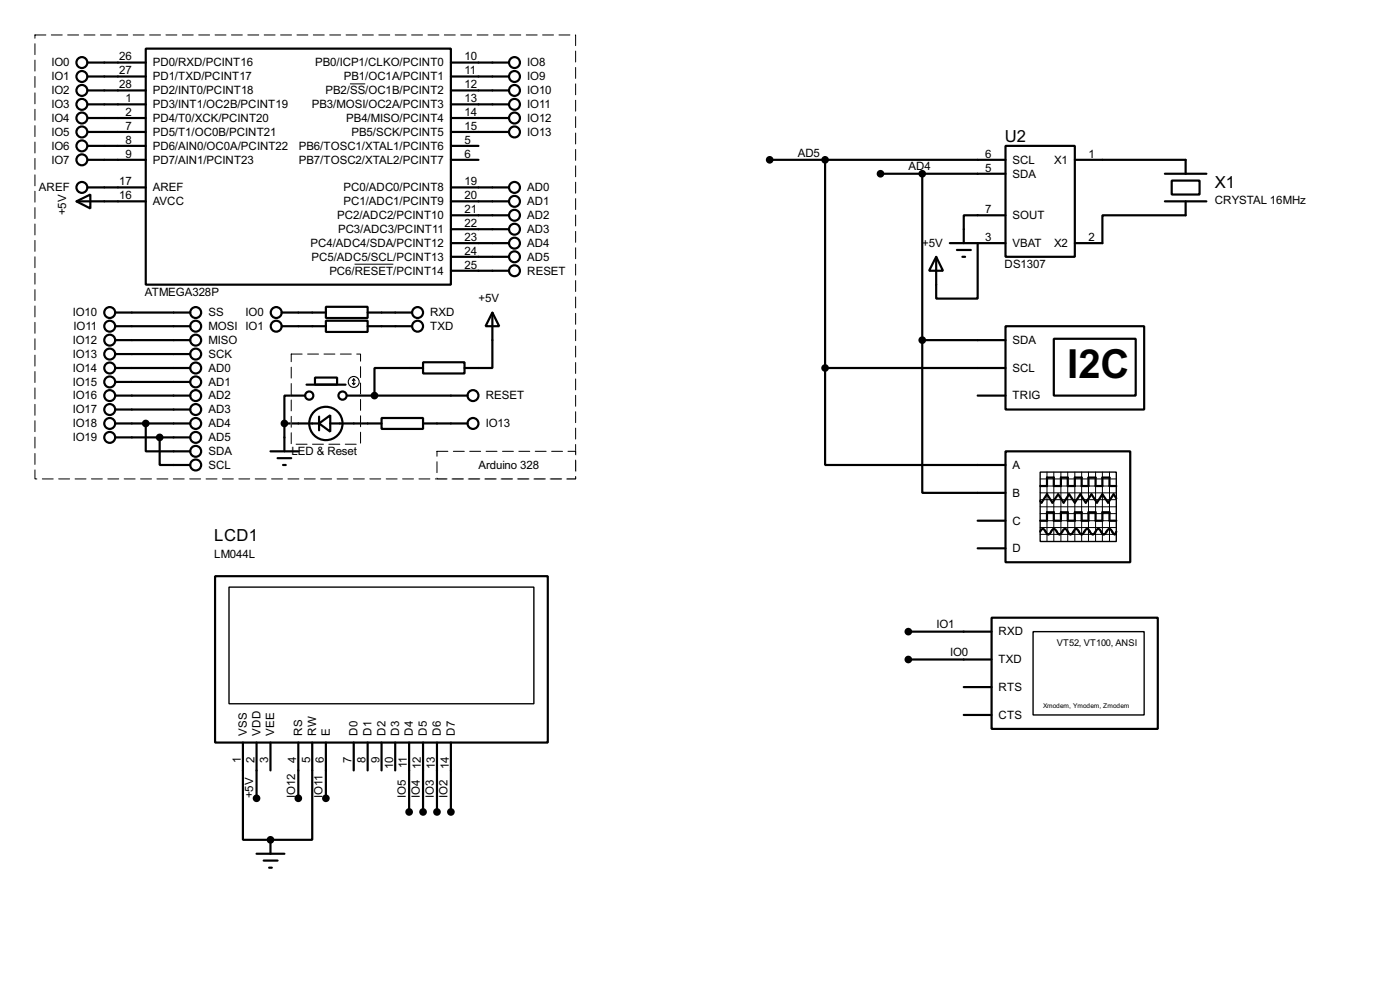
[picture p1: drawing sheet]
<svg xmlns="http://www.w3.org/2000/svg" width="256mm" height="180mm" viewBox="0 0 256 180" stroke-linecap="round" stroke-linejoin="round" font-family="sans-serif">
<g fill="none" stroke="#000" stroke-width=".4">
<path d="M16.1 19.1h10.6M16.1 16.6h10.6M16.1 14h10.6M16.1 11.5h10.6M26.7 8.9h55.9v43.2h-55.9zM82.6 19.1h10.7M82.6 16.6h10.7M82.6 14h10.7M82.6 11.5h10.7M14 36.9l2.6-1.3v2.6zM14 36.9h12.7M16.1 29.3h10.6"/>
<path d="M16.1 26.7h10.6M16.1 24.2h10.6M16.1 21.6h10.6M16.1 34.3h10.6M82.6 29.3h5.1M82.6 26.7h5.1M82.6 24.2h10.7M82.6 21.6h10.7M82.6 34.3h10.7M82.6 36.9h10.7M82.6 39.4h10.7M141 29.3h43.2"/>
<path d="M151.2 29.3v38.1M161.3 31.8h22.9M169 31.8v30.5M184.2 26.7h12.7v20.3h-12.7zM184.2 39.4h-7.6v5.1M196.9 29.3h20.3v2.5M213.4 36.9h7.6M213.4 31.8h7.6M214.7 33.1h5.1v2.5h-5.1zM217.2 36.9v2.5h-15.2v5.1h-5.1M21.1 57.2h13.8M21.1 59.7h13.8"/>
<path d="M51.6 57.2h8.1M51.6 59.7h8.1M59.7 56.2h7.7v2h-7.7zM59.7 58.7h7.7v2.1h-7.7zM67.4 57.2h8.1M67.4 59.7h8.1M82.6 42h10.7M82.6 44.5h10.7M82.6 47h10.7M82.6 49.6h10.7M90.2 57.2l1.3 2.5h-2.5zM90.2 57.2v10.2h-5.1"/>
<path d="M171.5 47l1.3 2.6h-2.6zM174 44.5h10.2M175.3 45.8h2.6M176.3 47h.5M179.1 44.5v10.2h-7.6v-7.7M184.2 59.7h25.4v15.3h-25.4zM21.1 77.5h13.8M21.1 62.3h13.8M21.1 64.8h13.8M21.1 72.4h13.8M21.1 67.4h13.8M21.1 69.9h13.8"/>
<path d="M21.1 75h13.8M26.7 77.5v5.1h8.2M52.1 77.5h6.4M52.1 77.5v5.1M55.9 72.4h-3.8v5.1M56.2 70.4h7.1M57.7 69.1h4.1v1.3h-4.1zM58.5 77.5l2-1.5v3zM58.5 76.3v2.5M60.5 77.5h9.4M63.6 72.4h22.1M69.9 76.5h7.6v2h-7.6z"/>
<path d="M77.5 66.3h7.6v2.1h-7.6zM77.5 67.4h-8.9v5M77.5 77.5h8.2M151.2 67.4v17.7h33M151.2 67.4h33M169 62.3v27.9h15.2M169 62.3h15.2M179.1 72.4h5.1M193.1 62h15v10.4h-15zM21.1 80.1h13.8M29.3 80.1v5h5.6M49.6 82.6h5.1"/>
<path d="M50.9 83.9h2.5M51.9 85.1h.5M179.1 95.3h5.1M184.2 82.6h22.9v20.3h-22.9zM190.6 97.3l.2-.4 .3-.1 .2 .1 .5 .8 .3 .1 .2-.1 .5-.8a.6 .6 0 0 1 .9 .5l.4 .4 .2-.1 .5-.8 .3-.1 .3 .1 .5 .8a.6 .6 0 0 0 .8-.5l.5-.4 .2 .1 .5 .8 .3 .1 .2-.1 .5-.8 .3-.1 .2 .1 .3 .4a.54 .54 0 0 0 .7 .4l.5-.8 .3-.1 .3 .1 .5 .8 .2 .1 .3-.1 .2-.4a.54 .54 0 0 1 .8-.4l.5 .8 .3 .1 .2-.5M190.6 89h1.2v-1.6h1.3v1.6h1.3v-1.6h1.2v1.6h1.3v-1.6h1.3v1.6h1.2v-1.6h1.3v1.6h1.3v-1.6h1.3v1.6h1.2M190.6 95.3h1.2v-1.5h1.3v1.5h1.3v-1.5h1.2v1.5h1.3v-1.5h1.3v1.5h1.2v-1.5h1.3v1.5h1.3v-1.5h1.3v1.5h1.2M204.5 91.2l-.5-.7-1 1.5-1-1.5-1 1.5-1-1.5-1.1 1.5-1-1.5-1 1.5-1-1.5-1 1.5-1-1.5-1.1 1.5-1-1.5-1 1.5-.2-.3M39.4 105.5h61v30.4h-61zM166.4 115.6h15.3M179.1 100.4h5.1M181.7 113.1h30.4v20.3h-30.4z"/>
<path d="M44.5 135.9v17.8h5.1M47 135.9v10.2M49.6 135.9v5.1M54.7 135.9v10.2M57.2 135.9v17.8h-7.6M59.7 135.9v10.2M64.8 135.9v5.1M67.4 135.9v5.1M69.9 135.9v5.1M72.4 135.9v5.1M75 135.9v12.7M77.5 135.9v12.7"/>
<path d="M80.1 135.9v12.7M82.6 135.9v12.7M166.4 120.7h15.3M176.6 125.8h5.1M176.6 130.9h5.1M47 156.3h5.1M48.3 157.5h2.6M49.3 158.8h.5M49.6 153.7v2.6"/>
<circle cx="15" cy="11.5" r="1"/>
<circle cx="15" cy="19.1" r="1"/>
<circle cx="15" cy="14" r="1"/>
<circle cx="15" cy="16.6" r="1"/>
<circle cx="94.2" cy="11.5" r="1"/>
<circle cx="94.2" cy="14" r="1"/>
<circle cx="94.2" cy="19.1" r="1"/>
<circle cx="94.2" cy="16.6" r="1"/>
<circle cx="15" cy="29.3" r="1"/>
<circle cx="15" cy="34.3" r="1"/>
<circle cx="15" cy="26.7" r="1"/>
<circle cx="15" cy="24.2" r="1"/>
<circle cx="15" cy="21.6" r="1"/>
<circle cx="94.2" cy="34.3" r="1"/>
<circle cx="94.2" cy="36.9" r="1"/>
<circle cx="94.2" cy="39.4" r="1"/>
<circle cx="94.2" cy="24.2" r="1"/>
<circle cx="94.2" cy="21.6" r="1"/>
<circle cx="20.1" cy="57.2" r="1"/>
<circle cx="20.1" cy="59.7" r="1"/>
<circle cx="35.8" cy="57.2" r="1"/>
<circle cx="35.8" cy="59.7" r="1"/>
<circle cx="50.6" cy="57.2" r="1"/>
<circle cx="50.6" cy="59.7" r="1"/>
<circle cx="76.5" cy="57.2" r="1"/>
<circle cx="76.5" cy="59.7" r="1"/>
<circle cx="94.2" cy="44.5" r="1"/>
<circle cx="94.2" cy="49.6" r="1"/>
<circle cx="94.2" cy="47" r="1"/>
<circle cx="94.2" cy="42" r="1"/>
<circle cx="20.1" cy="62.3" r="1"/>
<circle cx="20.1" cy="67.4" r="1"/>
<circle cx="20.1" cy="64.8" r="1"/>
<circle cx="20.1" cy="69.9" r="1"/>
<circle cx="20.1" cy="75" r="1"/>
<circle cx="20.1" cy="72.4" r="1"/>
<circle cx="20.1" cy="77.5" r="1"/>
<circle cx="35.8" cy="72.4" r="1"/>
<circle cx="35.8" cy="67.4" r="1"/>
<circle cx="35.8" cy="75" r="1"/>
<circle cx="35.8" cy="62.3" r="1"/>
<circle cx="35.8" cy="64.8" r="1"/>
<circle cx="35.8" cy="69.9" r="1"/>
<circle cx="35.8" cy="77.5" r="1"/>
<circle cx="56.6" cy="72.4" r=".75"/>
<circle cx="59.7" cy="77.5" r="3.1"/>
<circle cx="62.7" cy="72.4" r=".75"/>
<circle cx="86.6" cy="72.4" r="1"/>
<circle cx="86.6" cy="77.5" r="1"/>
<circle cx="20.1" cy="80.1" r="1"/>
<circle cx="35.8" cy="82.6" r="1"/>
<circle cx="35.8" cy="85.1" r="1"/>
<circle cx="35.8" cy="80.1" r="1"/>
</g>
<circle cx="49.6" cy="153.7" r=".2" fill="#000"/>
<g fill="none" stroke="#000" stroke-width=".18">
<path d="M64.1 15.4h2.8M65 48.4h7.1M190.6 90.2h13.9M190.6 87.7h13.9M190.6 89h13.9M190.6 91.5h13.9M190.6 94h13.9M190.6 95.3h13.9M190.6 96.6h13.9M190.6 97.8h13.9M190.6 92.8h13.9M191.8 86.4v12.7"/>
<path d="M193.1 86.4v12.7M194.4 86.4v12.7M195.6 86.4v12.7M196.9 86.4v12.7M198.2 86.4v12.7M199.4 86.4v12.7M200.7 86.4v12.7M202 86.4v12.7M203.3 86.4v12.7"/>
</g>
<path d="M6.4 6.4h99.1v81.3h-99.1zM53.4 64.8h12.7v16.5h-12.7zM80.1 82.6h25.4v5.1h-25.4z" fill="none" stroke="#fff" stroke-width=".18"/>
<path d="M6.4 6.4h99.1v81.3h-99.1zM53.4 64.8h12.7v16.5h-12.7zM80.1 82.6h25.4v5.1h-25.4z" fill="none" stroke="#000" stroke-width=".18" stroke-dasharray="2 1"/>
<g fill="none" stroke="#000" stroke-width=".2">
<path d="M64.6 70.2l.2 .2M64.8 69.4v1M64.8 69.4l-.2 .3M64.8 69.4l.3 .3M65.1 70.2l-.3 .2"/>
<circle cx="64.8" cy="69.9" r="1"/>
</g>
<g fill="#000" stroke="#000" stroke-width=".4">
<circle cx="141" cy="29.3" r=".5"/>
<circle cx="151.1" cy="29.3" r=".5"/>
<circle cx="161.3" cy="31.8" r=".5"/>
<circle cx="168.9" cy="31.8" r=".5"/>
<circle cx="26.7" cy="77.5" r=".5"/>
<circle cx="52.1" cy="77.5" r=".5"/>
<circle cx="68.6" cy="72.4" r=".5"/>
<circle cx="151.1" cy="67.4" r=".5"/>
<circle cx="168.9" cy="62.3" r=".5"/>
<circle cx="29.2" cy="80.1" r=".5"/>
<circle cx="166.4" cy="115.6" r=".5"/>
<circle cx="166.4" cy="120.7" r=".5"/>
<circle cx="47" cy="146.1" r=".5"/>
<circle cx="49.5" cy="153.7" r=".5"/>
<circle cx="54.6" cy="146.1" r=".5"/>
<circle cx="59.7" cy="146.1" r=".5"/>
<circle cx="74.9" cy="148.6" r=".5"/>
<circle cx="77.5" cy="148.6" r=".5"/>
<circle cx="80" cy="148.6" r=".5"/>
<circle cx="82.6" cy="148.6" r=".5"/>
</g>
<path d="M190.6 86.4h13.9v12.7h-13.9zM42 107.5h55.8v21.3h-55.8zM189.3 115.6h20.3v15.3h-20.3z" fill="none" stroke="#000" stroke-width=".25"/>
<text font-size="8.2" x="195.5" y="69.1">I2C</text>
<g font-size="3.4">
<text x="184.1" y="25.9">U2</text>
<text x="222.6" y="34.4">X1</text>
<text x="39.3" y="99.1">LCD1</text>
</g>
<g font-size="2.4">
<text x="21.9" y="11.1">26</text>
<text x="85.1" y="11.1">10</text>
<text x="9.4" y="17.3">IO2</text>
<text x="9.4" y="14.7">IO1</text>
<text x="9.4" y="12.2">IO0</text>
<text x="21.9" y="16.2">28</text>
<text x="21.9" y="13.6">27</text>
<text x="28" y="17.3">PD2/INT0/PCINT18</text>
<text x="28" y="14.7">PD1/TXD/PCINT17</text>
<text x="28" y="12.2">PD0/RXD/PCINT16</text>
<text x="57.7" y="12.2">PB0/ICP1/CLKO/PCINT0</text>
<text x="59.6" y="17.3">PB2/SS/OC1B/PCINT2</text>
<text x="63" y="14.7">PB1/OC1A/PCINT1</text>
<text x="85.1" y="13.6">11</text>
<text x="85.1" y="16.2">12</text>
<text x="96.6" y="12.2">IO8</text>
<text x="96.6" y="14.7">IO9</text>
<text x="96.6" y="17.3">IO10</text>
<text x="9.4" y="22.3">IO4</text>
<text x="9.4" y="19.8">IO3</text>
<text x="23" y="23.8">7</text>
<text x="23" y="21.2">2</text>
<text x="23" y="18.7">1</text>
<text x="28" y="22.3">PD4/T0/XCK/PCINT20</text>
<text x="28" y="19.8">PD3/INT1/OC2B/PCINT19</text>
<text x="57.1" y="19.8">PB3/MOSI/OC2A/PCINT3</text>
<text x="63.4" y="22.3">PB4/MISO/PCINT4</text>
<text x="85.1" y="18.7">13</text>
<text x="85.1" y="21.2">14</text>
<text x="85.1" y="23.8">15</text>
<text x="96.6" y="19.8">IO11</text>
<text x="96.6" y="22.3">IO12</text>
<text x="9.4" y="30">IO7</text>
<text x="9.4" y="27.4">IO6</text>
<text x="9.4" y="24.9">IO5</text>
<text x="23" y="26.3">8</text>
<text x="23" y="28.9">9</text>
<text x="28" y="27.4">PD6/AIN0/OC0A/PCINT22</text>
<text x="28" y="24.9">PD5/T1/OC0B/PCINT21</text>
<text x="28" y="30">PD7/AIN1/PCINT23</text>
<text x="54.7" y="30">PB7/TOSC2/XTAL2/PCINT7</text>
<text x="54.7" y="27.4">PB6/TOSC1/XTAL1/PCINT6</text>
<text x="64.4" y="24.9">PB5/SCK/PCINT5</text>
<text x="85.1" y="28.9">6</text>
<text x="85.1" y="26.3">5</text>
<text x="96.6" y="24.9">IO13</text>
<text x="146.1" y="28.6">AD5</text>
<text x="180.5" y="28.9">6</text>
<text x="185.5" y="30">SCL</text>
<text x="193.1" y="30">X1</text>
<text x="199.4" y="28.9">1</text>
<text x="7.1" y="35">AREF</text>
<text x="21.9" y="33.9">17</text>
<text x="28" y="35">AREF</text>
<text x="62.9" y="35">PC0/ADC0/PCINT8</text>
<text x="85.1" y="33.9">19</text>
<text x="96.6" y="35">AD0</text>
<text x="166.4" y="31.2">AD4</text>
<text x="180.5" y="31.4">5</text>
<text x="185.5" y="32.5">SDA</text>
<text x="12.2" y="39.4" transform="rotate(-90 12.2 39.4)">+5V</text>
<text x="21.9" y="36.5">16</text>
<text x="28" y="37.6">AVCC</text>
<text x="61.8" y="40.1">PC2/ADC2/PCINT10</text>
<text x="62.9" y="37.6">PC1/ADC1/PCINT9</text>
<text x="85.1" y="41.6">22</text>
<text x="85.1" y="39">21</text>
<text x="85.1" y="36.5">20</text>
<text x="96.6" y="37.6">AD1</text>
<text x="96.6" y="40.1">AD2</text>
<text x="180.5" y="39">7</text>
<text x="185.5" y="40.1">SOUT</text>
<text x="222.5" y="37.3">CRYSTAL 16MHz</text>
<text x="56.9" y="45.2">PC4/ADC4/SDA/PCINT12</text>
<text x="57.1" y="47.7">PC5/ADC5/SCL/PCINT13</text>
<text x="61.9" y="42.7">PC3/ADC3/PCINT11</text>
<text x="85.1" y="46.6">24</text>
<text x="85.1" y="44.1">23</text>
<text x="96.6" y="42.7">AD3</text>
<text x="96.6" y="45.2">AD4</text>
<text x="96.6" y="47.7">AD5</text>
<text x="169" y="45.2">+5V</text>
<text x="180.5" y="44.1">3</text>
<text x="185.5" y="45.2">VBAT</text>
<text x="193.1" y="45.2">X2</text>
<text x="199.4" y="44.1">2</text>
<text x="60.3" y="50.3">PC6/RESET/PCINT14</text>
<text x="85.1" y="49.2">25</text>
<text x="96.6" y="50.3">RESET</text>
<text x="184" y="49.1">DS1307</text>
<text x="13.3" y="57.9">IO10</text>
<text x="26.5" y="54.2">ATMEGA328P</text>
<text x="38.2" y="57.9">SS</text>
<text x="45" y="57.9">IO0</text>
<text x="78.8" y="57.9">RXD</text>
<text x="87.7" y="55.4">+5V</text>
<text x="13.3" y="63">IO12</text>
<text x="13.3" y="65.5">IO13</text>
<text x="13.5" y="60.4">IO11</text>
<text x="38.2" y="60.4">MOSI IO1</text>
<text x="38.2" y="63">MISO</text>
<text x="38.2" y="65.5">SCK</text>
<text x="78.8" y="60.4">TXD</text>
<text x="185.5" y="63">SDA</text>
<text x="13.3" y="68.1">IO14</text>
<text x="13.3" y="70.6">IO15</text>
<text x="38.2" y="68.1">AD0</text>
<text x="38.2" y="70.6">AD1</text>
<text x="185.5" y="68.1">SCL</text>
<text x="13.3" y="73.1">IO16</text>
<text x="13.3" y="75.7">IO17</text>
<text x="38.2" y="73.1">AD2</text>
<text x="38.2" y="75.7">AD3</text>
<text x="89" y="73.1">RESET</text>
<text x="185.5" y="73.1">TRIG</text>
<text x="13.3" y="78.2">IO18</text>
<text x="13.3" y="80.8">IO19</text>
<text x="38.2" y="78.2">AD4</text>
<text x="38.2" y="80.8">AD5</text>
<text x="38.2" y="83.3">SDA</text>
<text x="53.4" y="83.2">LED &amp; Reset</text>
<text x="89" y="78.2">IO13</text>
<text x="38.2" y="85.8">SCL</text>
<text x="87.7" y="85.7">Arduino 328</text>
<text x="185.5" y="85.8">A</text>
<text x="185.5" y="90.9">B</text>
<text x="185.5" y="96">C</text>
<text x="185.5" y="101.1">D</text>
<text x="39.2" y="102.1">LM044L</text>
<text x="171.5" y="115">IO1</text>
<text x="182.9" y="116.3">RXD</text>
<text x="174" y="120.1">IO0</text>
<text x="182.9" y="121.4">TXD</text>
<text x="182.9" y="126.5">RTS</text>
<text x="182.9" y="131.6">CTS</text>
<text x="45.2" y="134.6" transform="rotate(-90 45.2 134.6)">VSS</text>
<text x="47.7" y="134.6" transform="rotate(-90 47.7 134.6)">VDD</text>
<text x="50.3" y="134.6" transform="rotate(-90 50.3 134.6)">VEE</text>
<text x="55.4" y="134.6" transform="rotate(-90 55.4 134.6)">RS</text>
<text x="57.9" y="134.6" transform="rotate(-90 57.9 134.6)">RW</text>
<text x="60.4" y="134.6" transform="rotate(-90 60.4 134.6)">E</text>
<text x="65.5" y="134.6" transform="rotate(-90 65.5 134.6)">D0</text>
<text x="68.1" y="134.6" transform="rotate(-90 68.1 134.6)">D1</text>
<text x="70.6" y="134.6" transform="rotate(-90 70.6 134.6)">D2</text>
<text x="73.1" y="134.6" transform="rotate(-90 73.1 134.6)">D3</text>
<text x="75.7" y="134.6" transform="rotate(-90 75.7 134.6)">D4</text>
<text x="78.2" y="134.6" transform="rotate(-90 78.2 134.6)">D5</text>
<text x="80.8" y="134.6" transform="rotate(-90 80.8 134.6)">D6</text>
<text x="83.3" y="134.6" transform="rotate(-90 83.3 134.6)">D7</text>
<text x="44.1" y="139.6" transform="rotate(-90 44.1 139.6)">1</text>
<text x="46.6" y="139.6" transform="rotate(-90 46.6 139.6)">2</text>
<text x="49.2" y="139.6" transform="rotate(-90 49.2 139.6)">3</text>
<text x="54.2" y="139.6" transform="rotate(-90 54.2 139.6)">4</text>
<text x="56.8" y="139.6" transform="rotate(-90 56.8 139.6)">5</text>
<text x="59.3" y="139.6" transform="rotate(-90 59.3 139.6)">6</text>
<text x="64.4" y="139.6" transform="rotate(-90 64.4 139.6)">7</text>
<text x="67" y="139.6" transform="rotate(-90 67 139.6)">8</text>
<text x="69.5" y="139.6" transform="rotate(-90 69.5 139.6)">9</text>
<text x="72" y="140.8" transform="rotate(-90 72 140.8)">10</text>
<text x="74.6" y="140.6" transform="rotate(-90 74.6 140.6)">11</text>
<text x="77.1" y="140.8" transform="rotate(-90 77.1 140.8)">12</text>
<text x="79.7" y="140.8" transform="rotate(-90 79.7 140.8)">13</text>
<text x="82.2" y="140.7" transform="rotate(-90 82.2 140.7)">14</text>
<text x="46.4" y="146.1" transform="rotate(-90 46.4 146.1)">+5V</text>
<text x="54.1" y="146.1" transform="rotate(-90 54.1 146.1)">IO12</text>
<text x="59.1" y="146.1" transform="rotate(-90 59.1 146.1)">IO11</text>
<text x="74.4" y="146.1" transform="rotate(-90 74.4 146.1)">IO5</text>
<text x="76.9" y="146.1" transform="rotate(-90 76.9 146.1)">IO4</text>
<text x="79.5" y="146.1" transform="rotate(-90 79.5 146.1)">IO3</text>
<text x="82" y="146.1" transform="rotate(-90 82 146.1)">IO2</text>
</g>
<text font-size="1.9" x="193.6" y="118.2">VT52, VT100, ANSI</text>
<text font-size="1.4" x="191.1" y="129.6">Xmodem, Ymodem, Zmodem</text>
</svg>
